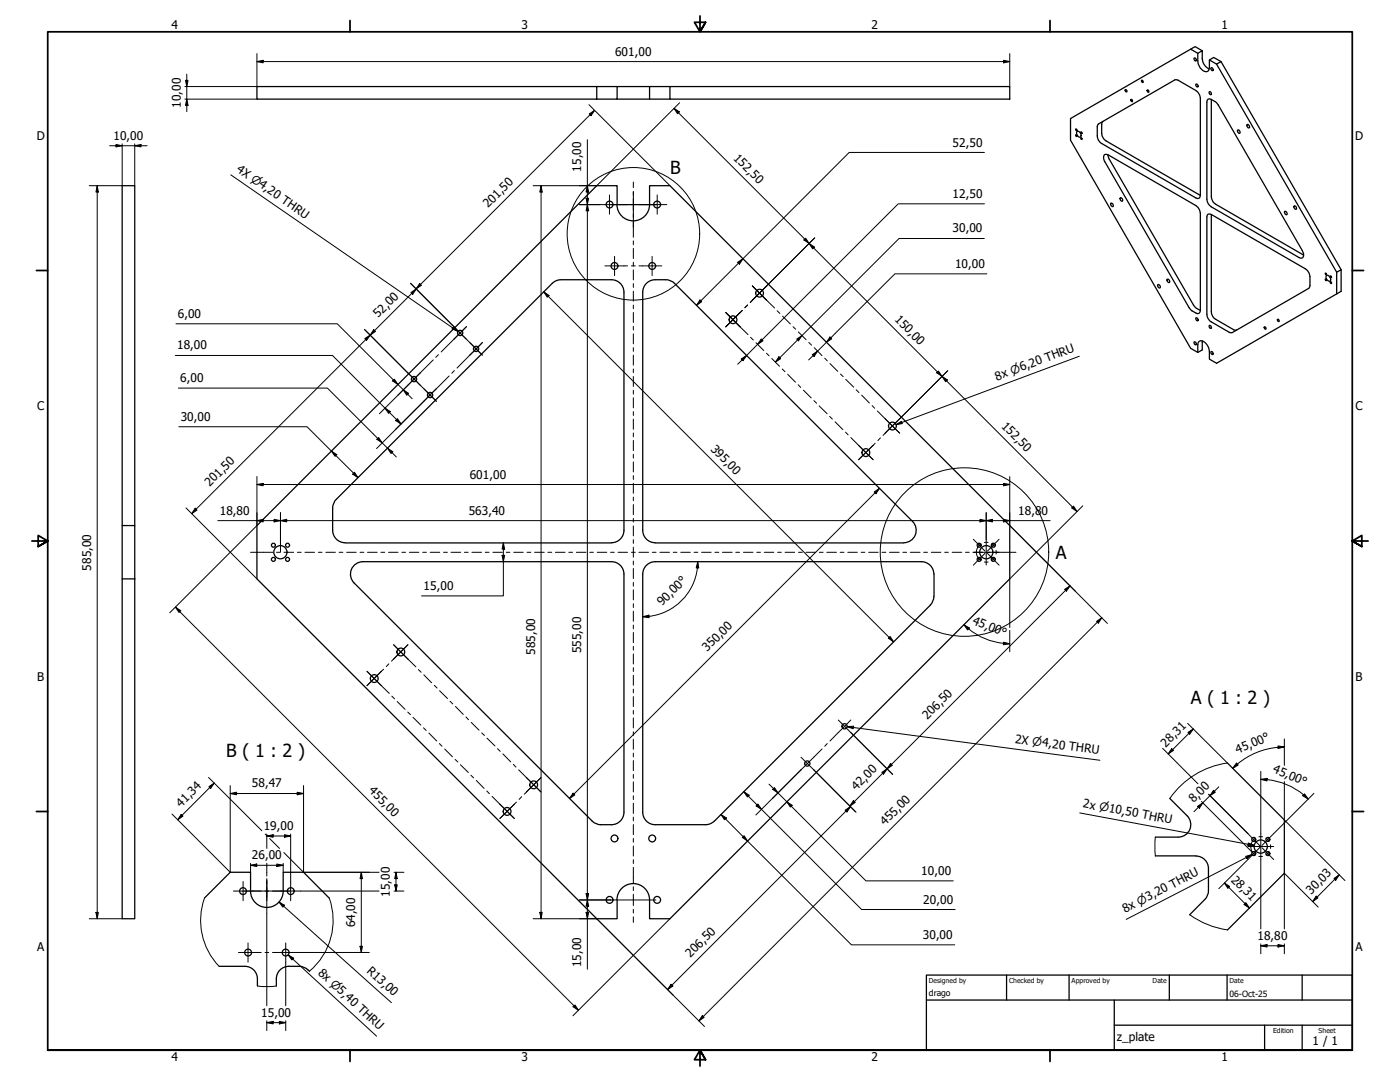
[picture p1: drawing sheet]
<svg xmlns="http://www.w3.org/2000/svg" width="559mm" height="432mm" viewBox="0 0 559 432" stroke-linecap="round" stroke-linejoin="round" font-family="sans-serif">
<!-- layer: Visible (ISO) -->
<g fill="none" stroke="#000" stroke-width=".51">
<path d="M475.2 19.6l2.9 1.7 1.8-1v3a4.7 4.7 0 0 0 2.8 4.2M102.6 34.5h135.6v5.1h-135.6zM238.2 34.5h8.1M259.3 34.5h-13v5.1h-8.1M259.3 39.6h8.1M267.4 34.5h135.6v5.1h-135.6zM267.4 34.5h-8.1v5.1h-13M449.2 35.8a.48 .48 0 0 1 .6 .3 .48 .48 0 0 1-.3 .5l-.3-.2zM451.4 39.8a.45 .45 0 0 1 .6 .2 .45 .45 0 0 1-.3 .6zM455.6 32.1a.45 .45 0 0 1 .6 .2 .45 .45 0 0 1-.2 .6zM458 35.9a.51 .51 0 0 1 .5 .3 .51 .51 0 0 1-.2 .6l-.4-.5zM476.6 23.2a.68 .68 0 0 1 .8 .3 .68 .68 0 0 1-.1 .8l-.5-.3z"/>
<path d="M477.3 33.6a.68 .68 0 0 1 .8 .3 .68 .68 0 0 1-.1 .8l-.5-.3zM478.1 21.3v3a4 4 0 0 0 3.8 4.2l.8-1.1v-3.5l1.7-1 3 1.7M479.9 20.3l-2.9-1.7-49.7 28.7v8.6l47.9 83.1 2.9 1.7 1.8-1.1v-3.5M482 39.8l.8-.4 .7 .3 1.8 1.1 .9 1 33.6 58.2a2.01 2.01 0 0 1-.2 3l-1.1-.2-35-20.2a3.9 3.9 0 0 1-1.8-3.1v-38.8zM482.7 36.6a.61 .61 0 0 1 .7 .4 .61 .61 0 0 1-.3 .8l-.4-.5zM482.7 23.9l2.9 1.7 1.8-1 47.9 83M483.4 27.1a.61 .61 0 0 1 .7 .3 .61 .61 0 0 1-.3 .8l-.4-.6zM483.5 39.7v38.8a3.9 3.9 0 0 0 1.8 3l35 20.3M485.6 25.6l47.9 83 1.8-1v8.7l-49.7 28.7-2.9-1.7v-3a4.5 4.5 0 0 0-3.5-4.3l-1 .8-.1 3.9M429.4 53.8a.38 .38 0 0 1 .4 .2 .38 .38 0 0 1-.2 .5zM429.9 52.5a1.46 1.46 0 0 1 1.3 2.2 1.55 1.55 0 0 1-1.3-2.2zM431.4 54.9l.5 .7-.4-.1z"/>
<path d="M438.3 49.7l30.6-17.8 1.3 .1 7.1 4.1a4.4 4.4 0 0 1 1.8 3.1v38.8a1.09 1.09 0 0 1-.5 1.1 1.09 1.09 0 0 1-1.3-.1l-37.6-21.7a3.6 3.6 0 0 1-1.7-3.1v-3.6zM440.2 48.5l-.5 1.1v3.6a3.9 3.9 0 0 0 1.8 3.1l37.6 21.7M494 51.9a.82 .82 0 0 1 .8 .4 .82 .82 0 0 1-.1 .9 .93 .93 0 0 1-.7-1.3zM497.8 49.7a.72 .72 0 0 1 .8 .5 .72 .72 0 0 1-.3 .9l-.5-.6zM440.8 61.8l.5-.2 1 .2 .2 1.3 33.9 58.6 1.2 1.4 1.5 .8a1.09 1.09 0 0 1-.5 1.1 1.09 1.09 0 0 1-1.3-.1l-1.5-.8-1.2-1.4-33.8-58.6-.3-.9zM442.3 61.8l35 20.2a4.4 4.4 0 0 1 1.8 3.1v38.8M447.2 78.9a.85 .85 0 0 1 .8 .5 .85 .85 0 0 1-.1 .9 1.01 1.01 0 0 1-.7-1.4zM443.4 81.1a.85 .85 0 0 1 .8 .5 .85 .85 0 0 1-.1 .9 1.01 1.01 0 0 1-.7-1.4zM482 85.7l.5-.3 1 .2 37.6 21.7a4.4 4.4 0 0 1 1.8 3.1v3.6l-.6 1.1-30.4 17.6-1.3-.1-7.1-4.1a3.6 3.6 0 0 1-1.8-3.1v-38.8zM483.5 85.6v38.8a3.6 3.6 0 0 0 1.8 3l7.1 4.2 1.2 .1M512.8 84.3a.81 .81 0 0 1 .8 .5 .81 .81 0 0 1-.1 .9 1.03 1.03 0 0 1-.7-1.4zM516.6 82.2a.85 .85 0 0 1 .8 .4 .85 .85 0 0 1-.1 1 1.01 1.01 0 0 1-.7-1.4z"/>
<path d="M257.7 113.4l.6-.6a5 5 0 0 1 3.3-1.2l5.2 .2 2.4 1.3 95 95a5 5 0 0 1 1.1 5.4 5 5 0 0 1-4.6 3.1h-99.2a5 5 0 0 1-5-5v-95a5 5 0 0 1 1.2-3.2zM462.2 113.6a.71 .71 0 0 1 .8 .4 .71 .71 0 0 1-.3 .9l-.5-.5zM465.9 111.4a.71 .71 0 0 1 .9 .5 .71 .71 0 0 1-.4 .9l-.5-.6zM529 109l.5 .6-.4-.1zM529.3 110.1a1.35 1.35 0 0 1 1.5 .3 1.35 1.35 0 0 1 .3 1.5 1.24 1.24 0 0 1-1.5-.1 1.24 1.24 0 0 1-.3-1.4zM533.5 108.6v8.7M476.6 136.5a.68 .68 0 0 1 .8 .3 .68 .68 0 0 1-.1 .8l-.5-.3zM477.3 126.9a.68 .68 0 0 1 .8 .3 .68 .68 0 0 1-.1 .8l-.5-.3zM482.7 129.9a.61 .61 0 0 1 .7 .4 .61 .61 0 0 1-.3 .8l-.4-.5zM504.7 130.4a.51 .51 0 0 1 .6 .4 .51 .51 0 0 1-.3 .6l-.4-.5zM510 127.4a.48 .48 0 0 1 .5 .3 .48 .48 0 0 1-.2 .6l-.3-.2zM483.4 140.3a.61 .61 0 0 1 .7 .4 .61 .61 0 0 1-.3 .8l-.4-.5z"/>
<path d="M48.8 209.7v21.3M53.8 209.7v-135.6h-5v135.6h5v21.3M102.6 209.7l135.6-135.6h8.1v7.5a6.5 6.5 0 0 0 6.4 6.5 6.5 6.5 0 0 0 6.6-6.4v-7.6h8.1l135.6 135.6v21.3l-135.6 135.6h-8.1v-7.5a6.5 6.5 0 0 0-6.5-6.5 6.5 6.5 0 0 0-6.5 6.6v7.4h-8.1l-135.6-135.6zM132.8 202.8l.3-1.7 1.1-1.8 86.6-86.6 1.5-.8 1.6-.3h20.1a5 5 0 0 1 5 5v95a5 5 0 0 1-4.9 5l-106.3 .1a5.1 5.1 0 0 1-5-5.1v-8.8M48.8 231h5v135.6h-5zM141.5 225.4l1.9-1 1.5-.2h99.2a5 5 0 0 1 4.9 4.9v95a5 5 0 0 1-5 5l-5.2-.1-2.5-1.3-94.9-95a5 5 0 0 1 .1-7.3zM367.8 224.2a5 5 0 0 1 4.9 4.9M367.8 224.2h-106.3a5 5 0 0 0-5 4.9v95a5 5 0 0 0 5 5h20.7l1.6-.5 1.3-.9M372.7 238l-.2 1.6-1.2 1.9-86.1 86.2M372.8 229.1v8.9M466.9 318.6l6.9 7a5 5 0 0 1 1.1 5.4 5 5 0 0 1-4.6 3.1h-9.2M489.9 304.5l22.7 22.7v21.3l-22.6 22.6"/>
<path d="M81.7 358.3l10.2-10.2h8.1v7.5a6.5 6.5 0 0 0 6.5 6.5 6.5 6.5 0 0 0 6.5-6.5v-7.5h8.2l10.2 10.4M461.1 341.6h16.3M477.4 341.6a5 5 0 0 1 4.9 5M482.3 346.6v8.8l-.2 1.7-1.2 1.9-6 6.1M87.5 385.6h10.3a5 5 0 0 1 4.9 5v2.8M122.9 387.1l-1.3-1-2.2-.5a10.1 10.1 0 0 0-6.6 .7l-1.3 1.1a7 7 0 0 0-1.2 6.1M123 387.1l.5 .5"/>
<circle cx="429.7" cy="51.7" r=".36"/>
<circle cx="431.6" cy="52.9" r=".34"/>
<circle cx="243.3" cy="81.6" r="1.37"/>
<circle cx="262.3" cy="81.6" r="1.37"/>
<circle cx="245.3" cy="106.1" r="1.37"/>
<circle cx="260.3" cy="106.1" r="1.37"/>
<circle cx="303.2" cy="117" r="1.56"/>
<circle cx="529.2" cy="111.6" r=".34"/>
<circle cx="531.2" cy="110.4" r=".36"/>
<circle cx="531.3" cy="112.7" r=".36"/>
<circle cx="183.7" cy="132.9" r="1.05"/>
<circle cx="190" cy="139.2" r="1.05"/>
<circle cx="292.6" cy="127.6" r="1.56"/>
<circle cx="165.3" cy="151.3" r="1.05"/>
<circle cx="171.7" cy="157.6" r="1.05"/>
<circle cx="356.2" cy="170" r="1.56"/>
<circle cx="345.6" cy="180.6" r="1.56"/>
<circle cx="109.1" cy="217.6" r=".79"/>
<circle cx="114.8" cy="217.6" r=".79"/>
<circle cx="390.8" cy="217.6" r=".79"/>
<circle cx="396.5" cy="217.6" r=".79"/>
<circle cx="109.1" cy="223.2" r=".79"/>
<circle cx="111.9" cy="220.4" r="2.64"/>
<circle cx="114.8" cy="223.2" r=".79"/>
<circle cx="390.8" cy="223.2" r=".79"/>
<circle cx="393.7" cy="220.4" r="2.64"/>
<circle cx="396.5" cy="223.2" r=".79"/>
<circle cx="149.4" cy="270.8" r="1.56"/>
<circle cx="160" cy="260.2" r="1.56"/>
<circle cx="337.1" cy="289.8" r="1.05"/>
<circle cx="213" cy="313.2" r="1.56"/>
<circle cx="322.2" cy="304.7" r="1.05"/>
<circle cx="202.4" cy="323.8" r="1.56"/>
<circle cx="245.3" cy="334.6" r="1.37"/>
<circle cx="260.3" cy="334.6" r="1.37"/>
<circle cx="500.4" cy="335" r=".79"/>
<circle cx="503.2" cy="337.9" r="2.64"/>
<circle cx="506.1" cy="335" r=".79"/>
<circle cx="97" cy="355.6" r="1.37"/>
<circle cx="116" cy="355.6" r="1.37"/>
<circle cx="243.3" cy="359.1" r="1.37"/>
<circle cx="262.3" cy="359.1" r="1.37"/>
<circle cx="500.4" cy="340.6" r=".79"/>
<circle cx="506.1" cy="340.6" r=".79"/>
<circle cx="99" cy="380.1" r="1.37"/>
<circle cx="114" cy="380.1" r="1.37"/>
</g>
<!-- layer: Break Line (ISO) -->
<path d="M489.9 304.5a33.6 33.6 0 0 0-23 14.1M461.2 334.1l-.3 4.2 .3 3.3M81.6 358.4a26.4 26.4 0 0 0 5.9 27.2M131.4 358.4a26.4 26.4 0 0 1-7.9 29.2M474.8 365a33.6 33.6 0 0 0 15.2 6.1M102.7 393.5l4.2 .3 3.3-.3" fill="none" stroke="#000" stroke-width=".4"/>
<!-- layer: Detail Boundary (ISO) -->
<g fill="none" stroke="#000" stroke-width=".4">
<circle cx="252.8" cy="93.3" r="26.5"/>
<circle cx="385" cy="220.3" r="33.6"/>
</g>
<!-- layer: Border (ISO) -->
<g fill="none" stroke="#000" stroke-width=".7">
<path d="M139.7 8.2v4.5M279.4 6.3v6.4l-2.2-3.8h4.4l-2.2 3.8 2.2-3.8M419.1 8.2v4.5M14.5 107.9h4.5M539.8 107.9h4.5M12.7 215.9h6.3l-3.8-2.2v4.4l3.8-2.2-3.8 2.2M546.1 215.9h-6.3l3.8-2.2v4.4l-3.8-2.2 3.8 2.2M14.5 323.8h4.5M539.8 323.8h4.5M19 419.1v-406.4h520.8v406.4h-520.8h520.8M139.7 419.1v4.5M419.1 419.1v4.5"/>
<path d="M281.6 422.9l-2.2-3.8 2.2 3.8h-4.4l2.2-3.8v6.3"/>
</g>
<!-- layer: Title (ISO) -->
<path d="M369.8 389.1h170v30h-170zM369.8 399.1h170M401.8 389.1v10M426.7 389.1v10M444.8 399.1v20M466.7 389.1v10M489.8 389.1v10M519.7 389.1v10M444.8 409.1h95M504.8 409.1v10M519.7 409.1v10" fill="none" stroke="#000" stroke-width=".51"/>
<!-- layer: Center Mark (ISO) -->
<g fill="none" stroke="#000" stroke-width=".4">
<path d="M243.3 77.8v7.7M252.8 76.6v14M262.3 77.8v7.7M243.8 81.7h18M245.3 102.3v7.7M260.3 102.3v7.7M300.3 114.1l5.7 5.7M306 114.1l-5.7 5.7M181.2 130.4l5 5M186.2 130.4l-5 5M187.5 136.7l5 5M192.5 136.7l-5 5"/>
<path d="M289.7 124.7l5.7 5.7M295.4 124.7l-5.7 5.7M162.8 148.8l5 5M167.8 148.8l-5 5M169.2 155.1l5 5M174.2 155.1l-5 5M342.7 177.7l5.8 5.8M348.5 177.7l-5.8 5.8M353.3 167.1l5.8 5.7M359.1 167.1l-5.8 5.7M388.5 215.2l4.6 4.7M393.6 215.3v10.2"/>
<path d="M398.8 215.2l-4.7 4.7M388.5 220.4h10.3M393.1 220.9l-4.6 4.7M394.1 220.9l4.7 4.7M157.1 257.3l5.7 5.7M162.8 257.3l-5.7 5.7M146.5 267.9l5.7 5.7M152.2 267.9l-5.7 5.7M334.6 287.3l5 5.1M210.1 310.3l5.8 5.7M215.9 310.3l-5.8 5.7M319.7 302.2l5.1 5"/>
<path d="M199.5 320.9l5.8 5.7M205.3 320.9l-5.8 5.7M498.1 337.8h10.3M498.1 332.7l4.6 4.7M502.7 338.3l-4.6 4.7M503.2 332.7v10.3M503.7 338.3l4.7 4.7M508.4 332.7l-4.7 4.7M97 351.8v7.7M97.5 355.6h18M106.5 350.6v14M116 351.8v7.7"/>
<path d="M243.8 359.2h18M99 376.3v7.7M114 376.3v7.7"/>
</g>
<!-- layer: Centerline (ISO) -->
<g fill="none" stroke="#000" stroke-width=".4">
<path d="M252.8 72.6v2.3M252.8 76.4v1.5M252.8 79.4v4.5M239.5 81.7h11M252 81.7h1.6M252.8 85.4v1.5M252.8 88.4v6.3M252.8 96.1v1.6M252.8 99.1v4.1M255 81.7h11.1M241.4 106.1h9.1M252 106.1h1.6"/>
<path d="M252.8 104.6v1.6M252.8 107.7v4M252.8 113.2v1.5M252.8 116.2v4M255 106.1h9.2M300.3 114.1l8.9 8.8M300.4 119.8l-.9 .9M306 114.1l-5.7 5.7M181.2 130.4l8.9 8.9M186.2 130.4l-10.1 10.1M190.1 139.3l2.4 2.4M190.1 139.3l-7.7 7.6"/>
<path d="M192.5 136.7l-2.4 2.6M252.8 121.7v1.5M252.8 124.7v4M252.8 130.2v1.5M252.8 133.2v4M252.8 138.7v1.5M289.7 124.7l8.9 8.8M296.3 123.9l-6.6 6.5M298.4 121.7l-1.1 1.1M299.6 134.6l1.1 1.1M301.8 136.8l3.1 3.1M310.2 124l1.1 1.1"/>
<path d="M312.4 126.2l3.1 3.1M316.5 130.4l1.1 1M318.6 132.5l3.2 3.1M322.8 136.7l1.1 1M325 138.7l3.1 3.2M162.8 148.8l8.8 8.8M171.6 157.6l-2.4 2.5M171.6 157.6l2.6 2.5M172.9 143.6l-10.1 10.2M175 141.5l-1.1 1.1M179.3 150.1l-7.7 7.5M181.4 147.9l-1.1 1.1"/>
<path d="M252.8 141.7v4M252.8 147.3v1.4M252.8 150.2v4M252.8 155.8v1.5M252.8 158.8v4M305.9 141l1.1 1M308 143.1l3.1 3.1M312.2 147.3l1.1 1M314.4 149.4l3.1 3.1M318.6 153.5l1 1.1M320.7 155.7l3.1 3.1M324.9 159.9l1 1"/>
<path d="M329.2 142.9l1 1.1M331.3 145.1l3.1 3.1M335.5 149.3l1 1M337.6 151.4l3.1 3.1M341.8 155.6l1 1.1M343.9 157.7l3.1 3.1M252.8 164.3v1.5M252.8 167.3v4M252.8 172.8v1.5M252.8 175.8v4M327 162l3.1 3.1M331.2 166.2l1 1.1"/>
<path d="M333.3 168.3l3.1 3.1M337.5 172.5l1 1M339.6 174.6l6 6M348.1 161.9l1 1M349.3 176.9l-3.7 3.7M350.2 164l6 6M351.4 174.8l-1 1M356.2 170l2.9 2.8M356.2 170l-3.7 3.7M359.1 167.1l-2.9 2.9M252.8 181.3v1.5M252.8 184.3v4"/>
<path d="M252.8 189.8v1.5M252.8 192.8v4M252.8 198.4v1.4M345.6 180.6l-2.9 2.9M345.6 180.6l2.9 2.9M252.8 201.4v4M252.8 206.9v1.4M252.8 209.9v4M252.8 215.4v1.5M252.8 218.4v4M391.6 217a4 4 0 0 0-1.9 3.5M392.9 216.5h1.5"/>
<path d="M395.8 217l1.2 1.3M397.6 219.6v1.5M100 220.4h8.9M110.4 220.4h1.5M113.3 220.4h3.9M118.7 220.4h1.5M121.7 220.4h3.8M127.1 220.4h1.4M130 220.4h3.9M135.4 220.4h1.4M138.4 220.4h3.8M143.7 220.4h1.5"/>
<path d="M146.7 220.4h3.9M152 220.4h1.5M155.1 220.4h3.8M160.4 220.4h1.5M163.4 220.4h3.8M168.7 220.4h1.5M171.7 220.4h3.8M177 220.4h1.6M180 220.4h3.9M185.4 220.4h1.5M188.3 220.4h3.9M193.7 220.4h1.5"/>
<path d="M196.7 220.4h3.8M202.1 220.4h1.4M205 220.4h3.9M210.4 220.4h1.5M213.4 220.4h3.8M218.7 220.4h1.5M221.7 220.4h3.9M227 220.4h1.5M230.1 220.4h3.8M235.4 220.4h1.5M238.4 220.4h3.8M243.7 220.4h1.5"/>
<path d="M246.7 220.4h3.8M252 220.4h1.6M252.8 223.9v1.5M252.8 226.9v4M252.8 232.4v1.5M252.8 235.4v4M255 220.4h3.9M260.3 220.4h1.6M263.4 220.4h3.8M268.7 220.4h1.5M271.7 220.4h3.8M277.1 220.4h1.4"/>
<path d="M280 220.4h3.8M285.4 220.4h1.5M288.4 220.4h3.8M293.7 220.4h1.5M296.7 220.4h3.8M302.1 220.4h1.4M305.1 220.4h3.8M310.4 220.4h1.4M313.4 220.4h3.8M318.7 220.4h1.5M321.7 220.4h3.9M327 220.4h1.5"/>
<path d="M330 220.4h3.9M335.3 220.4h1.6M338.4 220.4h3.8M343.7 220.4h1.5M346.7 220.4h3.8M352 220.4h1.6M355 220.4h3.9M360.4 220.4h1.5M363.3 220.4h3.9M368.7 220.4h1.5M371.7 220.4h3.8M377.1 220.4h1.4"/>
<path d="M380 220.4h3.9M385.4 220.4h1.4M388.4 220.4h3.8M389.7 220.2a4 4 0 0 0 1.9 3.5M392.9 224.3h1.5M393.7 220.4h1.5M396.7 220.4h8.8M397 222.5l-1.2 1.2M157.1 257.3l8.9 8.8M162.8 257.3l-6.5 6.5M252.8 240.9v1.5M252.8 243.9v4.1"/>
<path d="M252.8 249.4v1.6M252.8 252.4v4.1M252.8 257.9v1.6M146.5 267.9l8.9 8.8M153.1 267.1l-6.6 6.5M155.2 264.9l-1 1.1M156.4 277.8l1.1 1.1M158.6 280l3.1 3.1M167 267.2l1.1 1.1M169.2 269.3l3.1 3.2M173.4 273.5l1 1.1M175.5 275.7l3.1 3.1"/>
<path d="M179.6 279.8l1.1 1.1M252.8 261v4M252.8 266.4v1.6M252.8 269.5v4M252.8 275v1.5M252.8 278v4M162.8 284.2l1 1M164.8 286.3l3.2 3.1M169 290.4l1.1 1.1M171.2 292.5l3.1 3.2M175.4 296.7l1 1.1M177.5 298.9l3.1 3.1"/>
<path d="M181.8 281.9l3.1 3.2M186 286.1l1 1.1M188.1 288.3l3.1 3.1M192.3 292.5l1.1 1M194.4 294.6l3.1 3.1M198.6 298.8l1 1M252.8 283.5v1.5M252.8 286.5v4M252.8 292v1.5M252.8 295v4M328.1 298.9l-8.4 8.3M330.2 296.7l-1 1.1"/>
<path d="M339.6 287.3l-8.3 8.4M181.7 303.1l1.1 1M183.8 305.2l3.1 3.1M188 309.4l1 1.1M190.1 311.5l3.1 3.1M194.3 315.7l1 1M196.4 317.8l6 6M200.7 300.9l3.1 3.1M204.9 305.1l1 1M207 307.2l6 6M208.2 317.9l-1 1.1M210.2 316l-.9 .9"/>
<path d="M213 313.2l2.9 2.8M213 313.2l-2.9 2.8M215.9 310.3l-2.9 2.9M252.8 300.5v1.6M252.8 303.5v4M252.8 309.1v1.5M252.8 312v4M252.8 317.6v1.5M202.4 323.8l2.9 2.8M202.4 323.8l-2.9 2.8M206.1 320.1l-3.7 3.7M252.8 320.5v4.1"/>
<path d="M252.8 326.1v1.5M252.8 329.1v4M252.8 334.6v1.5M252.8 337.6v4M499.2 337.7a4 4 0 0 0 1.9 3.5M501.1 334.5a4 4 0 0 0-1.9 3.5M502.5 334h1.4M505.3 334.5l1.3 1.2M506.6 340l-1.3 1.2M507.1 337.1v1.5M93.2 355.6h11.1M105.8 355.6h1.5"/>
<path d="M106.5 351.8v7.7M106.5 345.6v4M106.5 351.2v1.4M106.5 354.1v4M108.8 355.6h11.1M252.8 343.1v1.5M252.8 346.1v6.3M252.8 353.9v1.5M252.8 356.9v4.5M502.5 341.8h1.4M252.8 362.9v1.5M252.8 365.9v2.2"/>
<path d="M95.2 380.1h9.1M105.8 380.1h1.5M108.8 380.1h9.1"/>
</g>
<!-- layer: Dimension (ISO) -->
<g fill="none" stroke="#000" stroke-width=".4">
<path d="M73.8 39.6h28.8M74 32.1h1.1l-.6 2.4zM74.5 39.6l.6 2.4h-1.1zM74.5 29.6v15M102.6 24.6l2.4-.5v1zM102.6 21.4v13.1h-28.8M102.6 24.6h300.4M400.6 24.1l2.4 .5-2.4 .5zM403 21.4v13.1M43.8 58.2h14.9M46.3 57.7l2.5 .5-2.5 .4zM48.8 57.4v16.7h-13.2"/>
<path d="M53.8 58.2l2.5-.5v.9zM53.8 57.4v16.7M234.4 55.8v331M235.1 41.8l32.3 32.3M235.2 45.5l2.1-1.4-1.4 2.1zM237.3 44.1l-160.8 160.9M269 43.2l2.1 1.4-.7 .8zM269 43.2l160.9 161M271.3 41l-33.1 33.1h-25.4M38.8 74.1l.4 2.5h-.9zM38.8 74.1v292.5M216 74.1l.4 2.5h-.9z"/>
<path d="M216 74.1v292.5M233.9 79.1h1l-.5 2.6zM234.4 74.1l.5 2.5h-1zM392.9 60.8h-53.9l-61 61.1M231.3 81.7h8.2M234.4 81.7l.5 2.4h-1zM320.9 95.8l.7-.7 1.4 2.1zM323 97.2l2.1 1.4-.7 .7zM325.2 94.9l-19.2 19.2M392.9 95.2h-34.1l-49.3 49.3M392.9 81.3h-34.4l-64.1 64.1M163.8 113l17.4 17.4"/>
<path d="M164 116.8l2.1-1.5-1.4 2.2zM167.5 113.2l.7 .7-2.1 1.4zM217 116.5l2.1 1.4-.7 .7zM217 116.5l139.7 139.7M279.4 119.7l.7 .7-2.1 1.5zM294.4 104.7l2.1-1.4-1.4 2.1zM393.9 109.3h-36.7l-34.4 34.3M70.2 129.2h64.4l29.9 29.9M145.5 131.4l17.3 17.4-17.3-17.3M145.6 135.1l2.2-1.4-1.5 2.1zM149.2 131.6l.7 .7-2.1 1.4zM303.8 135.3l.7 .7-2.1 1.4z"/>
<path d="M318 135.3l2.1-1.4-1.4 2.1zM331.3 134.5l.7 .7-2.1 1.4zM70 141.9h62.7l27.4 27.3M71.2 154.9h59.5l27.5 27.5M156.7 152l.7-.7 1.5 2.2zM161 155.6l2.1 1.4-.7 .7zM162.8 153.8l-11.4 11.3M295.8 143.3l2.2-1.4-1.5 2.1zM310.9 142.4l.7 .7-2.1 1.4zM324.2 141.5l2.1-1.4-1.4 2.1zM374.6 148.1l1.4 2.1-2.1-1.4zM376 150.2l2.1 1.4-.7 .7z"/>
<path d="M378.3 148l-19.2 19.1M71.4 170.3h51.2l20.3 20.3M151.1 174.6l1.4 2.1-2.1-1.4zM153.7 162.9l2.1 1.4-.7 .7zM154.7 178.9l2.1 1.4-.7 .7zM157.8 171.4l11.4-11.3-18.9 18.9M158.6 167.1l1.5 2.1-2.2-1.4zM102.6 193.4l2.4-.5v1zM102.6 190.2v19.5l-34.8 34.8M102.6 193.4h300.4M132.3 180l2.1 1.4-.7 .7zM141.5 188.5l1.4 2.1-2.1-1.4z"/>
<path d="M348.9 196.3l2.1-1.4-1.4 2.1zM351 194.9l-123.7 123.7M400.6 192.9l2.4 .5-2.4 .5zM403 190.2v19.5M74.2 202.7l28.4 28.3M77.9 202.8l.7 .8-2.1 1.4zM86.9 207.8h332.3M102.6 207.8l2.4-.5v1zM109.4 207.3l2.6 .5-2.6 .5zM112 207.8l2.4-.5v1zM112 204.6v15.7M200.9 216.7l.5 2.4h-1z"/>
<path d="M200.9 216.7v21.1h-32.6M391.2 207.3l2.4 .5-2.4 .5zM393.6 207.8l2.5-.5v1zM393.6 204.6v10.7M400.6 207.3l2.4 .5-2.4 .5zM403 209.7l39 39.1M403 209.7l26.3 26.3M428.5 202l1.4 2.2-2.1-1.5zM432.2 201.9l-29.2 29.1v19.4M200.4 221.6h1l-.5 2.6zM278.5 224.2l.4 2.4h-1zM278.5 224.2a22 22 0 0 1-22 21.9"/>
<path d="M424.9 235.2l2.2-1.4-1.5 2.1zM427.1 233.8l-87.9 87.9M70 242.3l2.1 1.4-.7 .7zM70 242.3l160.9 160.9M256.5 246.1l2.5-.6 .1 1zM355.3 254l1.4 2.2-2.1-1.5zM384.7 249.3l2.2 1.3-.7 .8zM384.7 249.3l1.9 1.7M386.6 251a26.4 26.4 0 0 0 16.4 5.9M400.6 256.3l2.4 .6-2.5 .4zM403 251.6v8.5M437.7 248l2.1-1.5-1.4 2.2z"/>
<path d="M439.8 246.5l-160.8 160.9M339.6 292.4l16.7 16.7M464.1 298.6l14.1 14.2M467.7 298.8l.7 .7-2.1 1.4zM474 288.7l15.9 15.8M474.2 292.3l2.1-1.4-1.4 2.1zM476.3 290.9l-10 10M510.1 297.7l2.5 .4-2.4 .6zM510.1 298.2a29.3 29.3 0 0 0-18.1 8.4M512.6 294.9v10.5M512.6 298.1l-2.4 .1M83.2 310.3l21.3 21.2"/>
<path d="M83.4 313.9l2.1-1.4-1.4 2.1zM85.5 312.5l-14.6 14.7M91.9 316.7l2.5-.5v1zM91.9 316.7h29.3M91.9 313.5v34.6l-23.3-23.2M118.6 316.2l2.6 .5-2.6 .5zM121.2 313.5v34.6M228.7 316.5l.7 .7-2.1 1.4zM296.9 315.9l2.1 1.5-.7 .7zM296.9 315.9l47 47.1h37.4M307 312.9l38.6 38.6h34.9M308.3 318.7l11.4-11.5-18 18"/>
<path d="M309.1 314.3l1.4 2.1-2.1-1.4zM314.1 320l2.1 1.4-.7 .7zM324.8 307.2l16.9 17M340.6 319.5l.8 .7-2.2 1.5zM352 308.2l2.1-1.4-1.4 2.1zM355.5 304.7l.7 .7-2.1 1.4zM479.6 319.8l20.7 20.8M482.4 317l15.7 15.7M484.4 315.4l.7 .8-2.2 1.4zM486.5 314l-9.9 9.9M493.5 304.5l.7 .8-2.2 1.3zM503.2 311l2.6-.4-.1 1.1z"/>
<path d="M503.2 311a26.7 26.7 0 0 1 19 7.9M503.2 307.8v24.9M512.6 311.9v15.3l24.2 24.2M520.7 316.8l1.5 2.1-2.2-1.3zM524.4 316.6l-16 16.1M72.3 325l.7 .7-2.1 1.5zM105.9 332.9l.7 .7M106.5 333.6l2.5-.5v1zM106.5 333.6h9.5M106.5 332.9v5.7M107.6 334.6l4 4M113.5 333.1l2.5 .5-2.5 .5z"/>
<path d="M116 332.9v18.9M287.8 325.1l2.1 1.4-.7 .7zM287.8 325.1l52.1 52h41.2M297 333.5l1.4 2.2-2.1-1.5zM302.5 320.9l1.5 2.1-2.2-1.4zM337.3 323.3l2.2-1.4-1.4 2.1zM339.5 321.9l-73.1 73M478 321.8l2.1-1.4-1.4 2.1zM502.7 337.4l.4 .4M503.1 337.9l-.4 .4M100 345.3l2.5-.5v1zM100 345.3h13"/>
<path d="M100 344.6v3.5M106.5 344.6v1M110.5 344.8l2.5 .5-2.5 .5zM111.4 360l2.1 1.3-.6 .7zM111.4 360l44.8 40.1M113 344.6v3.5M113.3 340.2l7.9 7.9M119.9 355.6h31.4M121.2 348.1h30.1M144.2 348.1l.5 2.5h-1zM144.2 348.1v32M157.3 348.1h3.9"/>
<path d="M157.3 355.6h3.9M157.5 353.1h1.1l-.5 2.5zM158.1 348.1l.5 2.5h-1.1zM158.1 348.1v7.5M231.3 359.2h12.5M233.9 356.6h1l-.5 2.6zM234.4 359.2l.5 2.4h-1zM488.7 352.4l2.1 1.4-.7 .7zM488.7 352.4l10 10M498.1 343l-11.6 11.6M503.2 343v27.7M525.3 357.6l.7 .7-2.1 1.5z"/>
<path d="M532.4 350.6l2.1-1.5-1.4 2.2zM534.5 349.1l-10.6 10.7M35.6 366.6h13.2M38.3 364.1h.9l-.4 2.5zM106.5 364.6v15.4M143.7 377.6h1l-.5 2.5zM212.8 366.6h25.4l43 43M215.5 364.1h.9l-.4 2.5zM233.9 364.1h1l-.5 2.5zM267.4 366.6l-38.7 38.8M497.3 360.2l1.4 2.2-2.1-1.4zM503.2 377.4l2.5-.5v1.1z"/>
<path d="M503.2 377.4h9.4M503.2 376.7v3.9M510.1 376.9l2.5 .5-2.5 .6zM512.6 376.7v3.9M526.2 362l-13.6-13.5v22.2M106.5 380.2v21.2M114 384v17.4M117.9 380.1h29.5M267.8 392.8l.8 .7-2.2 1.4zM106.5 408.1l2.5-.5v1zM106.5 407.4v3.9M106.5 408.1h7.5"/>
<path d="M111.5 407.6l2.5 .5-2.5 .5zM114 407.4v3.9M228.7 401.8l.8-.7 1.4 2.1zM280.4 405.3l.7 .7-2.1 1.4z"/>
</g>
<g fill="#000">
<path d="M74 32.1h1.1l-.6 2.4zM102.6 24.6l2.4-.5v1zM400.6 24.1l2.4 .5-2.4 .5zM46.3 57.7l2.5 .5-2.5 .4zM53.8 58.2l2.5-.5v.9zM74.5 39.6l.6 2.4h-1.1zM235.2 45.5l2.1-1.4-1.4 2.1zM269 43.2l2.1 1.4-.7 .8zM38.8 74.1l.4 2.5h-.9zM216 74.1l.4 2.5h-.9zM233.9 79.1h1l-.5 2.6zM234.4 74.1l.5 2.5h-1z"/>
<path d="M234.4 81.7l.5 2.4h-1zM320.9 95.8l.7-.7 1.4 2.1zM323 97.2l2.1 1.4-.7 .7zM164 116.8l2.1-1.5-1.4 2.2zM167.5 113.2l.7 .7-2.1 1.4zM217 116.5l2.1 1.4-.7 .7zM279.4 119.7l.7 .7-2.1 1.5zM294.4 104.7l2.1-1.4-1.4 2.1zM145.6 135.1l2.2-1.4-1.5 2.1zM149.2 131.6l.7 .7-2.1 1.4zM303.8 135.3l.7 .7-2.1 1.4zM318 135.3l2.1-1.4-1.4 2.1z"/>
<path d="M331.3 134.5l.7 .7-2.1 1.4zM156.7 152l.7-.7 1.5 2.2zM161 155.6l2.1 1.4-.7 .7zM295.8 143.3l2.2-1.4-1.5 2.1zM310.9 142.4l.7 .7-2.1 1.4zM324.2 141.5l2.1-1.4-1.4 2.1zM374.6 148.1l1.4 2.1-2.1-1.4zM376 150.2l2.1 1.4-.7 .7zM151.1 174.6l1.4 2.1-2.1-1.4zM153.7 162.9l2.1 1.4-.7 .7zM158.6 167.1l1.5 2.1-2.2-1.4zM102.6 193.4l2.4-.5v1z"/>
<path d="M132.3 180l2.1 1.4-.7 .7zM141.5 188.5l1.4 2.1-2.1-1.4zM154.7 178.9l2.1 1.4-.7 .7zM348.9 196.3l2.1-1.4-1.4 2.1zM400.6 192.9l2.4 .5-2.4 .5zM77.9 202.8l.7 .8-2.1 1.4zM102.6 207.8l2.4-.5v1zM109.4 207.3l2.6 .5-2.6 .5zM112 207.8l2.4-.5v1zM200.9 216.7l.5 2.4h-1zM391.2 207.3l2.4 .5-2.4 .5zM393.6 207.8l2.5-.5v1z"/>
<path d="M400.6 207.3l2.4 .5-2.4 .5zM428.5 202l1.4 2.2-2.1-1.5zM200.4 221.6h1l-.5 2.6zM278.5 224.2l.4 2.4h-1zM424.9 235.2l2.2-1.4-1.5 2.1zM70 242.3l2.1 1.4-.7 .7zM256.5 246.1l2.5-.6 .1 1zM355.3 254l1.4 2.2-2.1-1.5zM384.7 249.3l2.2 1.3-.7 .8zM400.6 256.3l2.4 .6-2.5 .4zM437.7 248l2.1-1.5-1.4 2.2zM467.7 298.8l.7 .7-2.1 1.4z"/>
<path d="M474.2 292.3l2.1-1.4-1.4 2.1zM510.1 297.7l2.5 .4-2.4 .6zM83.4 313.9l2.1-1.4-1.4 2.1zM91.9 316.7l2.5-.5v1zM118.6 316.2l2.6 .5-2.6 .5zM228.7 316.5l.7 .7-2.1 1.4zM296.9 315.9l2.1 1.5-.7 .7zM309.1 314.3l1.4 2.1-2.1-1.4zM340.6 319.5l.8 .7-2.2 1.5zM352 308.2l2.1-1.4-1.4 2.1zM355.5 304.7l.7 .7-2.1 1.4zM484.4 315.4l.7 .8-2.2 1.4z"/>
<path d="M493.5 304.5l.7 .8-2.2 1.3zM503.2 311l2.6-.4-.1 1.1zM520.7 316.8l1.5 2.1-2.2-1.3zM72.3 325l.7 .7-2.1 1.5zM106.5 333.6l2.5-.5v1zM113.5 333.1l2.5 .5-2.5 .5zM287.8 325.1l2.1 1.4-.7 .7zM297 333.5l1.4 2.2-2.1-1.5zM302.5 320.9l1.5 2.1-2.2-1.4zM314.1 320l2.1 1.4-.7 .7zM337.3 323.3l2.2-1.4-1.4 2.1zM478 321.8l2.1-1.4-1.4 2.1z"/>
<path d="M100 345.3l2.5-.5v1zM110.5 344.8l2.5 .5-2.5 .5zM144.2 348.1l.5 2.5h-1zM157.5 353.1h1.1l-.5 2.5zM158.1 348.1l.5 2.5h-1.1zM233.9 356.6h1l-.5 2.6zM488.7 352.4l2.1 1.4-.7 .7zM525.3 357.6l.7 .7-2.1 1.5zM532.4 350.6l2.1-1.5-1.4 2.2zM38.3 364.1h.9l-.4 2.5zM111.4 360l2.1 1.3-.6 .7zM143.7 377.6h1l-.5 2.5z"/>
<path d="M215.5 364.1h.9l-.4 2.5zM233.9 364.1h1l-.5 2.5zM234.4 359.2l.5 2.4h-1zM497.3 360.2l1.4 2.2-2.1-1.4zM503.2 377.4l2.5-.5v1.1zM510.1 376.9l2.5 .5-2.5 .6zM267.8 392.8l.8 .7-2.2 1.4zM106.5 408.1l2.5-.5v1zM111.5 407.6l2.5 .5-2.5 .5zM228.7 401.8l.8-.7 1.4 2.1zM280.4 405.3l.7 .7-2.1 1.4z"/>
</g>
<!-- layer: Symbol (ISO) -->
<path d="M92.1 69.8l90.7 62.5M181 130.4l1.8 1.9-2.3-1zM430.8 142.2l-73.2 27.3M357.6 169.5l2.2-1.4 .4 .9zM338.1 290l2.6-.2-.1 1zM338.1 290l100.9 13.4M431 324.4l69.6 13M498.3 336.4l2.3 1h-2.5zM497.2 341.8l2.5-.7-2 1.5zM499.7 341.1l-50.2 25.8M115 381.1l2.2 1.3-.7 .7zM115 381.1l35.3 32.4" fill="none" stroke="#000" stroke-width=".4"/>
<path d="M181 130.4l1.8 1.9-2.3-1zM357.6 169.5l2.2-1.4 .4 .9zM338.1 290l2.6-.2-.1 1zM498.3 336.4l2.3 1h-2.5zM497.2 341.8l2.5-.7-2 1.5zM115 381.1l2.2 1.3-.7 .7z" fill="#000"/>
<g font-size="7.2">
<text x="267.5" y="69.4">B</text>
<text x="421.4" y="222.9">A</text>
<text x="475.4" y="280.9">A ( 1 : 2 )</text>
<text x="90.2" y="302.1">B ( 1 : 2 )</text>
</g>
<g font-size="4.8">
<text x="68.5" y="11.7">4</text>
<text x="208.2" y="11.7">3</text>
<text x="347.9" y="11.7">2</text>
<text x="487.6" y="11.7">1</text>
<text x="245.5" y="22.2">601,00</text>
<text x="72.1" y="43.1" transform="rotate(-90 72.1 43.1)">10,00</text>
<text x="14.7" y="55.8">D</text>
<text x="45.3" y="55.8">10,00</text>
<text x="380.2" y="58.5">52,50</text>
<text x="540.9" y="55.8">D</text>
<text x="292.5" y="63.4" transform="rotate(45 292.5 63.4)">152,50</text>
<text x="94.1" y="68.3" transform="rotate(35 94.1 68.3)">4X ⌀4,20 THRU</text>
<text x="232" y="68.5" transform="rotate(-90 232 68.5)">15,00</text>
<text x="194.8" y="83.1" transform="rotate(-45 194.8 83.1)">201,50</text>
<text x="380.2" y="78.9">12,50</text>
<text x="380.2" y="92.8">30,00</text>
<text x="381.2" y="106.9">10,00</text>
<text x="71" y="126.9">6,00</text>
<text x="151" y="127.1" transform="rotate(-45 151 127.1)">52,00</text>
<text x="356.9" y="127.7" transform="rotate(45 356.9 127.7)">150,00</text>
<text x="70.7" y="139.4">18,00</text>
<text x="71.9" y="152.5">6,00</text>
<text x="397.9" y="151.9" transform="rotate(-21 397.9 151.9)">8x ⌀6,20 THRU</text>
<text x="14.9" y="163.7">C</text>
<text x="72.1" y="167.9">30,00</text>
<text x="541.1" y="163.7">C</text>
<text x="399.5" y="170.3" transform="rotate(45 399.5 170.3)">152,50</text>
<text x="283.4" y="179.5" transform="rotate(45 283.4 179.5)">395,00</text>
<text x="187.5" y="191">601,00</text>
<text x="83.7" y="194.4" transform="rotate(-45 83.7 194.4)">201,50</text>
<text x="87.7" y="205.4">18,80</text>
<text x="187.1" y="205.4">563,40</text>
<text x="406.4" y="205.4">18,80</text>
<text x="36.4" y="227.7" transform="rotate(-90 36.4 227.7)">585,00</text>
<text x="169" y="235.4">15,00</text>
<text x="264.4" y="242" transform="rotate(-45 264.4 242)">90,00°</text>
<text x="387.9" y="248.9" transform="rotate(23 387.9 248.9)">45,00°</text>
<text x="213.6" y="261.2" transform="rotate(-90 213.6 261.2)">585,00</text>
<text x="232" y="260.7" transform="rotate(-90 232 260.7)">555,00</text>
<text x="282.3" y="260.2" transform="rotate(-45 282.3 260.2)">350,00</text>
<text x="14.9" y="271.7">B</text>
<text x="541.1" y="271.7">B</text>
<text x="370.1" y="287.3" transform="rotate(-45 370.1 287.3)">206,50</text>
<text x="405" y="296.5" transform="rotate(8 405 296.5)">2X ⌀4,20 THRU</text>
<text x="465.3" y="298.4" transform="rotate(-45 465.3 298.4)">28,31</text>
<text x="494" y="300.8" transform="rotate(-23 494 300.8)">45,00°</text>
<text x="507.8" y="308.1" transform="rotate(23 507.8 308.1)">45,00°</text>
<text x="100.5" y="314.3">58,47</text>
<text x="147" y="315.8" transform="rotate(45 147 315.8)">455,00</text>
<text x="341.9" y="315.6" transform="rotate(-45 341.9 315.6)">42,00</text>
<text x="72.3" y="322.3" transform="rotate(-45 72.3 322.3)">41,34</text>
<text x="432.1" y="322.2" transform="rotate(11 432.1 322.2)">2x ⌀10,50 THRU</text>
<text x="476.5" y="320.5" transform="rotate(-45 476.5 320.5)">8,00</text>
<text x="353.3" y="329.6" transform="rotate(-45 353.3 329.6)">455,00</text>
<text x="105.3" y="331.2">19,00</text>
<text x="100.5" y="342.9">26,00</text>
<text x="367.7" y="349.2">10,00</text>
<text x="491.2" y="351.5" transform="rotate(45 491.2 351.5)">28,31</text>
<text x="155.6" y="357.9" transform="rotate(-90 155.6 357.9)">15,00</text>
<text x="523.3" y="357" transform="rotate(-45 523.3 357)">30,03</text>
<text x="368.5" y="360.6">20,00</text>
<text x="449.1" y="364.4" transform="rotate(-27 449.1 364.4)">8x ⌀3,20 THRU</text>
<text x="141.8" y="370.1" transform="rotate(-90 141.8 370.1)">64,00</text>
<text x="368.4" y="374.7">30,00</text>
<text x="502" y="375">18,80</text>
<text x="14.8" y="379.6">A</text>
<text x="275.7" y="382.3" transform="rotate(-45 275.7 382.3)">206,50</text>
<text x="541" y="379.6">A</text>
<text x="126.7" y="388.6" transform="rotate(43 126.7 388.6)">8x ⌀5,40 THRU</text>
<text x="146.1" y="387.9" transform="rotate(42 146.1 387.9)">R13,00</text>
<text x="232" y="386" transform="rotate(-90 232 386)">15,00</text>
<text x="104.3" y="405.8">15,00</text>
<text x="445.8" y="415.4">z_plate</text>
<text x="523.9" y="417.1">1 / 1</text>
<text x="68.5" y="423.6">4</text>
<text x="208.2" y="423.6">3</text>
<text x="347.9" y="423.6">2</text>
<text x="487.6" y="423.6">1</text>
</g>
<g font-size="3.4">
<text x="370.8" y="397.4">drago</text>
<text x="490.7" y="398">06-Oct-25</text>
</g>
<g font-size="2.7">
<text x="370.8" y="392.2">Designed by</text>
<text x="402.8" y="392.2">Checked by</text>
<text x="427.7" y="392.2">Approved by</text>
<text x="460.1" y="392.1">Date</text>
<text x="490.7" y="392.1">Date</text>
<text x="508.1" y="412.2">Edition</text>
<text x="526.3" y="412.2">Sheet</text>
</g>
</svg>
